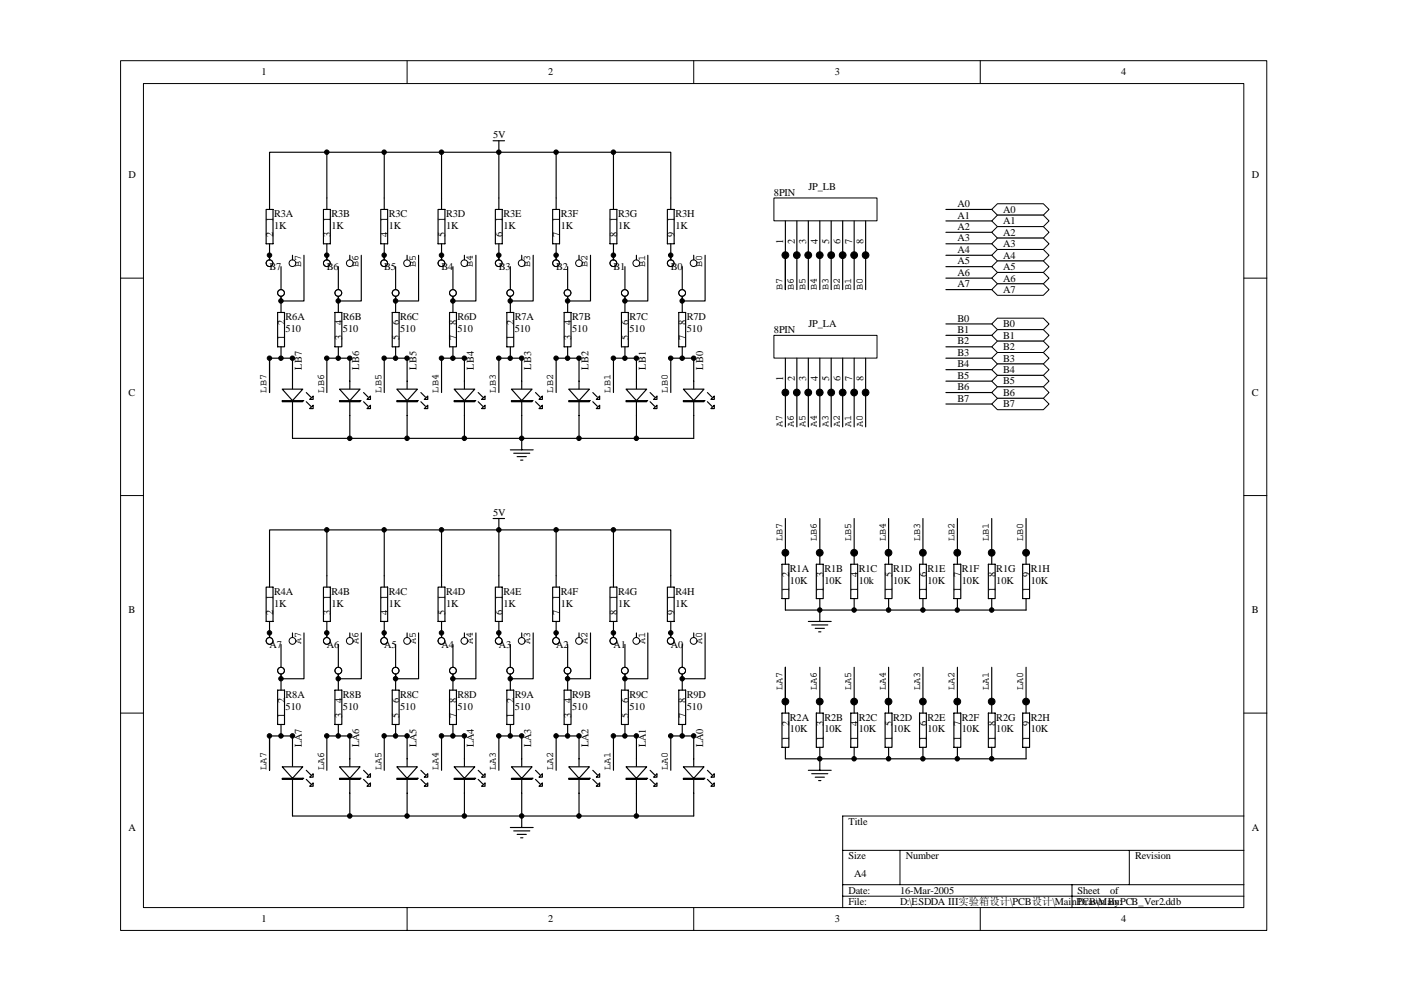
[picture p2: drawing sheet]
<svg xmlns="http://www.w3.org/2000/svg" width="297mm" height="210mm" viewBox="0 0 297 210" stroke-linecap="round" stroke-linejoin="round" font-family="sans-serif">
<g fill="none" stroke="#000" stroke-width=".21">
<path d="M25.6 12.9h243v184.4h-243zM30.4 17.7h233.3v174.7h-233.3zM86.3 12.9v4.8M147.1 12.9v4.8M207.8 12.9v4.8M25.6 59h4.8M263.7 59h4.9M25.6 105.1h4.8M263.7 105.1h4.9M25.6 151.2h4.8M263.7 151.2h4.9M263.7 173h-85v19.4"/>
<path d="M86.3 192.4v4.9M147.1 192.4v4.9M178.7 180.3h85M178.7 187.6h85M178.7 190h85M190.8 180.3v7.3M207.8 192.4v4.9M227.3 187.6v4.8M239.4 180.3v7.3"/>
</g>
<path d="M164.1 71.1h21.8v4.8h-21.8z" fill="#fff"/>
<path d="M164.1 71.1h21.8v4.8h-21.8z" fill="none" stroke="#000" stroke-width=".21"/>
<path d="M166.5 75.9v7.3M168.9 75.9v7.3M171.4 75.9v7.3M173.8 75.9v7.3M176.2 75.9v7.3M178.7 75.9v7.3M181.1 75.9v7.3M183.5 75.9v7.3" fill="none" stroke="#000" stroke-width=".24"/>
<path d="M164.1 42h21.8v4.8h-21.8z" fill="#fff"/>
<path d="M164.1 42h21.8v4.8h-21.8z" fill="none" stroke="#000" stroke-width=".21"/>
<g fill="none" stroke="#000" stroke-width=".24">
<path d="M166.5 46.8v7.3M168.9 46.8v14.6M171.4 46.8v14.6M173.8 46.8v14.6M176.2 46.8v14.6M178.7 46.8v14.6M181.1 46.8v14.6M183.5 46.8v14.6M147.1 75.9v17M166.5 61.4v-7.3v7.3M150 85.2l1 .9M150 83.2l1 1"/>
<path d="M166.5 83.2v7.3M168.9 83.2v7.3M171.4 83.2v7.3M173.8 83.2v7.3M176.2 83.2v7.3M178.7 83.2v7.3M181.1 83.2v7.3M183.5 83.2v7.3"/>
</g>
<g fill="#000" stroke="#000" stroke-width=".21">
<circle cx="166.5" cy="54.1" r=".72"/>
<circle cx="168.9" cy="54.1" r=".72"/>
<circle cx="171.4" cy="54.1" r=".72"/>
<circle cx="173.8" cy="54.1" r=".72"/>
<circle cx="176.2" cy="54.1" r=".72"/>
<circle cx="178.7" cy="54.1" r=".72"/>
<circle cx="181.1" cy="54.1" r=".72"/>
<circle cx="183.5" cy="54.1" r=".72"/>
<circle cx="166.5" cy="83.2" r=".72"/>
<circle cx="168.9" cy="83.2" r=".72"/>
<circle cx="171.4" cy="83.2" r=".72"/>
<circle cx="173.8" cy="83.2" r=".72"/>
<circle cx="176.2" cy="83.2" r=".72"/>
<circle cx="178.7" cy="83.2" r=".72"/>
<circle cx="181.1" cy="83.2" r=".72"/>
<circle cx="183.5" cy="83.2" r=".72"/>
</g>
<g fill="#fff" stroke="#000" stroke-width=".24">
<path d="M144.9 82.5h4.4l-2.2 2.4z"/>
<path d="M150.7 86.6l.7-.7v.7z"/>
<path d="M151.4 84v.7h-.7z"/>
<path d="M144.9 84.9h4.4v.3h-4.4z" fill-rule="evenodd"/>
</g>
<g fill="none" stroke="#000" stroke-width=".21">
<circle cx="130" cy="55.8" r=".72"/>
<circle cx="134.9" cy="55.8" r=".72"/>
<circle cx="142.2" cy="55.8" r=".71"/>
<circle cx="147.1" cy="55.8" r=".72"/>
<circle cx="132.5" cy="62.1" r=".72"/>
<circle cx="144.6" cy="62.1" r=".72"/>
</g>
<path d="M130.1 54.1v1M132.5 56.5v4.9M134.9 54.1v1M142.2 54.1v1M144.6 56.5v4.9M147.1 54.1v1M132.5 62.8v1M134.9 75.9v17M144.6 62.8v1M137.8 85.2l1 .9M137.8 83.2l1 1" fill="none" stroke="#000" stroke-width=".24"/>
<g fill="#fff" stroke="#000" stroke-width=".24">
<path d="M132.7 82.5h4.4l-2.2 2.4z"/>
<path d="M138.6 86.6l.7-.7v.7z"/>
<path d="M138.6 84.7l.7-.7v.7z"/>
<path d="M132.7 84.9h4.4v.3h-4.4z" fill-rule="evenodd"/>
</g>
<g fill="none" stroke="#000" stroke-width=".21">
<circle cx="117.9" cy="55.8" r=".72"/>
<circle cx="122.8" cy="55.8" r=".72"/>
<circle cx="120.3" cy="62.1" r=".72"/>
</g>
<path d="M117.9 54.1v1M120.4 56.5v4.9M122.8 54.1v1M120.4 62.8v1M122.8 75.9v17M125.7 85.2l1 .9M125.7 83.2l1 1" fill="none" stroke="#000" stroke-width=".24"/>
<g fill="#fff" stroke="#000" stroke-width=".24">
<path d="M120.6 82.5h4.4l-2.2 2.4z"/>
<path d="M126.4 86.6l.7-.7v.7z"/>
<path d="M127.1 84v.7h-.7z"/>
<path d="M120.6 84.9h4.4v.3h-4.4z" fill-rule="evenodd"/>
</g>
<g fill="none" stroke="#000" stroke-width=".21">
<circle cx="105.7" cy="55.8" r=".72"/>
<circle cx="110.6" cy="55.8" r=".72"/>
<circle cx="108.2" cy="62.1" r=".72"/>
</g>
<path d="M105.8 54.1v1M108.2 56.5v4.9M110.6 54.1v1M108.2 62.8v1M110.6 75.9v17M113.5 85.2l1 .9M113.5 83.2l1 1" fill="none" stroke="#000" stroke-width=".24"/>
<g fill="#fff" stroke="#000" stroke-width=".24">
<path d="M108.4 82.5h4.4l-2.2 2.4z"/>
<path d="M114.3 86.6l.7-.7v.7z"/>
<path d="M114.3 84.7l.7-.7v.7z"/>
<path d="M108.4 84.9h4.4v.3h-4.4z" fill-rule="evenodd"/>
</g>
<path d="M86.3 75.9v17M89.2 85.2l1 .9M89.2 83.2l1 1" fill="none" stroke="#000" stroke-width=".24"/>
<g fill="#fff" stroke="#000" stroke-width=".24">
<path d="M84.1 82.5h4.4l-2.2 2.4z"/>
<path d="M90 86.6l.7-.7v.7z"/>
<path d="M90 84.7l.7-.7v.7z"/>
<path d="M84.1 84.9h4.4v.3h-4.4z" fill-rule="evenodd"/>
</g>
<g fill="none" stroke="#000" stroke-width=".21">
<circle cx="81.5" cy="55.8" r=".72"/>
<circle cx="86.3" cy="55.8" r=".72"/>
<circle cx="83.9" cy="62.1" r=".72"/>
</g>
<path d="M81.5 54.1v1M83.9 56.5v4.9M86.3 54.1v1M74.2 75.9v17M83.9 62.8v1M77.1 85.2l1 .9M77.1 83.2l1 1" fill="none" stroke="#000" stroke-width=".24"/>
<g fill="#fff" stroke="#000" stroke-width=".24">
<path d="M72 82.5h4.3l-2.1 2.4z"/>
<path d="M77.8 86.6l.7-.7v.7z"/>
<path d="M77.8 84.7l.7-.7v.7z"/>
<path d="M72 84.9h4.3v.3h-4.3z" fill-rule="evenodd"/>
</g>
<g fill="none" stroke="#000" stroke-width=".21">
<circle cx="57.2" cy="55.8" r=".72"/>
<circle cx="62" cy="55.8" r=".71"/>
<circle cx="69.3" cy="55.8" r=".72"/>
<circle cx="74.2" cy="55.8" r=".72"/>
<circle cx="59.6" cy="62.1" r=".72"/>
<circle cx="71.7" cy="62.1" r=".72"/>
</g>
<path d="M57.1 54.1v1M59.6 56.5v4.9M62 54.1v1M69.3 54.1v1M71.7 56.5v4.9M74.2 54.1v1M59.6 62.8v1M62 75.9v17M71.7 62.8v1M64.9 85.2l1 .9M64.9 83.2l1 1" fill="none" stroke="#000" stroke-width=".24"/>
<g fill="#fff" stroke="#000" stroke-width=".24">
<path d="M59.8 82.5h4.4l-2.2 2.4z"/>
<path d="M65.7 86.6l.7-.7v.7z"/>
<path d="M65.7 84.7l.7-.7v.7z"/>
<path d="M59.8 84.9h4.4v.3h-4.4z" fill-rule="evenodd"/>
</g>
<g fill="none" stroke="#000" stroke-width=".21">
<circle cx="93.6" cy="55.8" r=".72"/>
<circle cx="98.5" cy="55.8" r=".72"/>
<circle cx="96" cy="62.1" r=".72"/>
</g>
<path d="M93.6 54.1v1M96 56.5v4.9M98.5 54.1v1M96 62.8v1M98.5 75.9v17M101.4 85.2l1 .9M101.4 83.2l1 1" fill="none" stroke="#000" stroke-width=".24"/>
<g fill="#fff" stroke="#000" stroke-width=".24">
<path d="M96.3 82.5h4.4l-2.2 2.4z"/>
<path d="M102.1 86.6l.7-.7v.7z"/>
<path d="M102.1 84.7l.7-.7v.7z"/>
<path d="M96.3 84.9h4.4v.3h-4.4z" fill-rule="evenodd"/>
</g>
<g fill="none" stroke="#000" stroke-width=".24">
<path d="M69.3 32.3v12.1M81.5 32.3v12.1M93.6 32.3v12.1M104.5 29.8h2.5M105.8 29.8v14.6M117.9 32.3v12.1M130.1 32.3v12.1M56.4 44.4h1.5v7.3h-1.5zM57.1 44.4v-12.1h85.1v12.1M57.1 51.7v2.4M64.4 54.1v9.7h-4.8v2.5M68.6 44.4h1.4v7.3h-1.4z"/>
<path d="M69.3 51.7v2.4M76.6 54.1v9.7h-4.9v2.5M80.7 44.4h1.5v7.3h-1.5zM81.5 51.7v2.4M88.7 54.1v9.7h-4.8v2.5M92.9 44.4h1.4v7.3h-1.4zM93.6 51.7v2.4M100.9 54.1v9.7h-4.9v2.5M105 44.4h1.5v7.3h-1.5zM105.8 51.7v2.4M113 54.1v9.7h-4.8v2.5M117.2 44.4h1.4v7.3h-1.4z"/>
<path d="M117.9 51.7v2.4M125.2 54.1v9.7h-4.8v2.5M129.3 44.4h1.5v7.3h-1.5zM130.1 51.7v2.4M137.3 54.1v9.7h-4.8v2.5M141.5 44.4h1.4v7.3h-1.4zM142.2 51.7v2.4M149.5 54.1v9.7h-4.9v2.5M57.1 75.9v7.3v-7.3h4.9M58.9 66.3h1.4v7.2h-1.4zM59.6 73.5v2.4M71 66.3h1.5v7.2h-1.5z"/>
<path d="M71.7 73.5v2.4M74.2 75.9h-4.9v7.3M83.2 66.3h1.4v7.2h-1.4zM83.9 73.5v2.4M86.3 75.9h-4.8v7.3M95.3 66.3h1.5v7.2h-1.5zM96 73.5v2.4M98.5 75.9h-4.9v7.3M107.5 66.3h1.4v7.2h-1.4zM108.2 73.5v2.4M110.6 75.9h-4.8v7.3M119.6 66.3h1.5v7.2h-1.5z"/>
<path d="M120.4 73.5v2.4M122.8 75.9h-4.9v7.3M131.8 66.3h1.4v7.2h-1.4zM132.5 73.5v2.4M134.9 75.9h-4.8v7.3M143.9 66.3h1.5v7.2h-1.5zM144.6 73.5v2.4M147.1 75.9h-4.9v7.3M62 92.9h85.1M108.2 95.4h4.8M108.9 96.1h3.4M109.6 96.8h2"/>
<path d="M110.4 97.6h.5M110.6 92.9v2.5M165.8 119.6h1.5v7.3h-1.5zM166.5 109.9v9.7M173.1 119.6h1.4v7.3h-1.4zM173.8 109.9v9.7M180.4 119.6h1.4v7.3h-1.4zM181.1 109.9v9.7M187.7 119.6h1.4v7.3h-1.4zM188.4 109.9v9.7M195 119.6h1.4v7.3h-1.4zM195.7 109.9v9.7"/>
<path d="M202.2 119.6h1.5v7.3h-1.5zM203 109.9v9.7M209.5 119.6h1.5v7.3h-1.5zM210.3 109.9v9.7M216.8 119.6h1.5v7.3h-1.5zM217.5 109.9v9.7M166.5 126.9v2.4h51v-2.4M171.4 131.8h4.8M172.1 132.5h3.4M172.8 133.2h2M173.6 134h.5M173.8 126.9v4.9"/>
<path d="M181.1 126.9v2.4M188.4 126.9v2.4M195.7 126.9v2.4M203 126.9v2.4M210.3 126.9v2.4M147.1 156v17M165.8 151.2h1.5v7.3h-1.5zM166.5 141.5v7.3v-7.3M166.5 158.5v2.4h51v-2.4M166.5 148.8v2.4M173.1 151.2h1.4v7.3h-1.4zM173.8 141.5v9.7"/>
<path d="M173.8 158.5v4.8M180.4 151.2h1.4v7.3h-1.4zM181.1 141.5v9.7M181.1 158.5v2.4M187.7 151.2h1.4v7.3h-1.4zM188.4 141.5v9.7M188.4 158.5v2.4M195 151.2h1.4v7.3h-1.4zM195.7 141.5v9.7M195.7 158.5v2.4M202.2 151.2h1.5v7.3h-1.5zM203 141.5v9.7"/>
<path d="M203 158.5v2.4M209.5 151.2h1.5v7.3h-1.5zM210.3 141.5v9.7M210.3 158.5v2.4M216.8 151.2h1.5v7.3h-1.5zM217.5 141.5v9.7M150 165.2l1 1M150 163.3l1 1M171.4 163.3h4.8M172.1 164h3.4M172.8 164.8h2M173.6 165.5h.5"/>
</g>
<g fill="#000" stroke="#000" stroke-width=".21">
<circle cx="57.1" cy="75.9" r=".47"/>
<circle cx="59.6" cy="63.8" r=".48"/>
<circle cx="59.6" cy="75.9" r=".47"/>
<circle cx="62" cy="75.9" r=".47"/>
<circle cx="69.3" cy="75.9" r=".47"/>
<circle cx="71.7" cy="63.8" r=".48"/>
<circle cx="71.7" cy="75.9" r=".47"/>
<circle cx="74.2" cy="75.9" r=".47"/>
<circle cx="81.4" cy="75.9" r=".47"/>
<circle cx="83.9" cy="63.8" r=".48"/>
<circle cx="83.9" cy="75.9" r=".47"/>
<circle cx="86.3" cy="75.9" r=".47"/>
<circle cx="93.6" cy="75.9" r=".47"/>
<circle cx="96" cy="63.8" r=".48"/>
<circle cx="96" cy="75.9" r=".47"/>
<circle cx="98.5" cy="75.9" r=".47"/>
<circle cx="105.8" cy="75.9" r=".47"/>
<circle cx="108.2" cy="63.8" r=".47"/>
<circle cx="108.2" cy="75.9" r=".47"/>
<circle cx="110.6" cy="75.9" r=".47"/>
<circle cx="117.9" cy="75.9" r=".47"/>
<circle cx="120.3" cy="63.8" r=".48"/>
<circle cx="120.3" cy="75.9" r=".47"/>
<circle cx="122.8" cy="75.9" r=".47"/>
<circle cx="130.1" cy="75.9" r=".47"/>
<circle cx="132.5" cy="63.8" r=".48"/>
<circle cx="132.5" cy="75.9" r=".47"/>
<circle cx="134.9" cy="75.9" r=".47"/>
<circle cx="142.2" cy="75.9" r=".47"/>
<circle cx="144.6" cy="63.8" r=".48"/>
<circle cx="144.6" cy="75.9" r=".47"/>
<circle cx="147.1" cy="75.9" r=".47"/>
<circle cx="166.5" cy="117.2" r=".72"/>
<circle cx="173.8" cy="117.2" r=".72"/>
<circle cx="181.1" cy="117.2" r=".72"/>
<circle cx="188.4" cy="117.2" r=".72"/>
<circle cx="195.7" cy="117.2" r=".72"/>
<circle cx="203" cy="117.2" r=".72"/>
<circle cx="210.2" cy="117.2" r=".72"/>
<circle cx="217.5" cy="117.2" r=".72"/>
<circle cx="166.5" cy="148.8" r=".72"/>
<circle cx="173.8" cy="148.8" r=".72"/>
<circle cx="181.1" cy="148.8" r=".72"/>
<circle cx="188.4" cy="148.8" r=".72"/>
<circle cx="195.7" cy="148.7" r=".71"/>
<circle cx="203" cy="148.8" r=".72"/>
<circle cx="210.3" cy="148.7" r=".71"/>
<circle cx="217.6" cy="148.8" r=".72"/>
</g>
<g fill="#fff" stroke="#000" stroke-width=".24">
<path d="M144.9 162.6h4.4l-2.2 2.4z"/>
<path d="M151.4 166v.7h-.7z"/>
<path d="M151.4 164v.8h-.7z"/>
<path d="M144.9 165h4.4v.2h-4.4z" fill-rule="evenodd"/>
</g>
<g fill="none" stroke="#000" stroke-width=".21">
<circle cx="130" cy="135.9" r=".72"/>
<circle cx="134.9" cy="135.9" r=".72"/>
<circle cx="142.2" cy="135.9" r=".72"/>
<circle cx="147.1" cy="135.9" r=".72"/>
<circle cx="132.5" cy="142.2" r=".72"/>
<circle cx="144.6" cy="142.2" r=".72"/>
</g>
<path d="M130.1 134.2v1M132.5 136.6v4.9M134.9 134.2v1M142.2 134.2v1M144.6 136.6v4.9M147.1 134.2v1M132.5 142.9v1M134.9 156v17M144.6 142.9v1M137.8 165.2l1 1M137.8 163.3l1 1" fill="none" stroke="#000" stroke-width=".24"/>
<g fill="#fff" stroke="#000" stroke-width=".24">
<path d="M132.7 162.6h4.4l-2.2 2.4z"/>
<path d="M138.6 166.7l.7-.7v.7z"/>
<path d="M139.3 164v.8h-.7z"/>
<path d="M132.7 165h4.4v.2h-4.4z" fill-rule="evenodd"/>
</g>
<g fill="none" stroke="#000" stroke-width=".21">
<circle cx="117.9" cy="135.9" r=".72"/>
<circle cx="122.8" cy="135.9" r=".72"/>
<circle cx="120.3" cy="142.2" r=".72"/>
</g>
<path d="M117.9 134.2v1M120.4 136.6v4.9M122.8 134.2v1M120.4 142.9v1M122.8 156v17M125.7 165.2l1 1M125.7 163.3l1 1" fill="none" stroke="#000" stroke-width=".24"/>
<g fill="#fff" stroke="#000" stroke-width=".24">
<path d="M120.6 162.6h4.4l-2.2 2.4z"/>
<path d="M127.1 166v.7h-.7z"/>
<path d="M127.1 164v.8h-.7z"/>
<path d="M120.6 165h4.4v.2h-4.4z" fill-rule="evenodd"/>
</g>
<g fill="none" stroke="#000" stroke-width=".21">
<circle cx="105.7" cy="135.9" r=".72"/>
<circle cx="110.6" cy="135.9" r=".72"/>
<circle cx="108.2" cy="142.2" r=".72"/>
</g>
<path d="M105.8 134.2v1M108.2 136.6v4.9M110.6 134.2v1M108.2 142.9v1M110.6 156v17M113.5 165.2l1 1M113.5 163.3l1 1" fill="none" stroke="#000" stroke-width=".24"/>
<g fill="#fff" stroke="#000" stroke-width=".24">
<path d="M108.4 162.6h4.4l-2.2 2.4z"/>
<path d="M114.3 166.7l.7-.7v.7z"/>
<path d="M115 164v.8h-.7z"/>
<path d="M108.4 165h4.4v.2h-4.4z" fill-rule="evenodd"/>
</g>
<path d="M86.3 156v17M89.2 165.2l1 1M89.2 163.3l1 1" fill="none" stroke="#000" stroke-width=".24"/>
<g fill="#fff" stroke="#000" stroke-width=".24">
<path d="M84.1 162.6h4.4l-2.2 2.4z"/>
<path d="M90 166.7l.7-.7v.7z"/>
<path d="M90 164.8l.7-.8v.8z"/>
<path d="M84.1 165h4.4v.2h-4.4z" fill-rule="evenodd"/>
</g>
<g fill="none" stroke="#000" stroke-width=".21">
<circle cx="81.4" cy="135.9" r=".72"/>
<circle cx="86.3" cy="135.9" r=".72"/>
<circle cx="83.9" cy="142.2" r=".72"/>
</g>
<path d="M81.5 134.2v1M83.9 136.6v4.9M86.3 134.2v1M74.2 156v17M83.9 142.9v1M77.1 165.2l1 1M77.1 163.3l1 1" fill="none" stroke="#000" stroke-width=".24"/>
<g fill="#fff" stroke="#000" stroke-width=".24">
<path d="M72 162.6h4.3l-2.1 2.4z"/>
<path d="M77.8 166.7l.7-.7v.7z"/>
<path d="M78.5 164v.8h-.7z"/>
<path d="M72 165h4.3v.2h-4.3z" fill-rule="evenodd"/>
</g>
<g fill="none" stroke="#000" stroke-width=".21">
<circle cx="57.1" cy="135.9" r=".72"/>
<circle cx="62" cy="135.9" r=".72"/>
<circle cx="69.3" cy="135.9" r=".72"/>
<circle cx="74.2" cy="135.9" r=".72"/>
<circle cx="59.6" cy="142.2" r=".72"/>
<circle cx="71.7" cy="142.2" r=".72"/>
</g>
<path d="M57.1 134.2v1M59.6 136.6v4.9M62 134.2v1M69.3 134.2v1M71.7 136.6v4.9M74.2 134.2v1M59.6 142.9v1M62 156v17M71.7 142.9v1M64.9 165.2l1 1M64.9 163.3l1 1" fill="none" stroke="#000" stroke-width=".24"/>
<g fill="#fff" stroke="#000" stroke-width=".24">
<path d="M59.8 162.6h4.4l-2.2 2.4z"/>
<path d="M65.7 166.7l.7-.7v.7z"/>
<path d="M65.7 164.8l.7-.8v.8z"/>
<path d="M59.8 165h4.4v.2h-4.4z" fill-rule="evenodd"/>
</g>
<g fill="none" stroke="#000" stroke-width=".21">
<circle cx="93.6" cy="135.9" r=".72"/>
<circle cx="98.5" cy="135.9" r=".72"/>
<circle cx="96" cy="142.2" r=".72"/>
</g>
<path d="M93.6 134.2v1M96 136.6v4.9M98.5 134.2v1M96 142.9v1M98.5 156v17M101.4 165.2l1 1M101.4 163.3l1 1" fill="none" stroke="#000" stroke-width=".24"/>
<g fill="#fff" stroke="#000" stroke-width=".24">
<path d="M96.3 162.6h4.4l-2.2 2.4z"/>
<path d="M102.1 166.7l.7-.7v.7z"/>
<path d="M102.8 164v.8h-.7z"/>
<path d="M96.3 165h4.4v.2h-4.4z" fill-rule="evenodd"/>
</g>
<g fill="none" stroke="#000" stroke-width=".24">
<path d="M69.3 112.4v12.1M81.5 112.4v12.1M93.6 112.4v12.1M104.5 109.9h2.5M105.8 109.9v14.6M117.9 112.4v12.1M130.1 112.4v12.1M56.4 124.5h1.5v7.3h-1.5zM57.1 124.5v-12.1h85.1v12.1M57.1 131.8v2.4M64.4 134.2v9.7h-4.8v2.4M68.6 124.5h1.4v7.3h-1.4z"/>
<path d="M69.3 131.8v2.4M76.6 134.2v9.7h-4.9v2.4M80.7 124.5h1.5v7.3h-1.5zM81.5 131.8v2.4M88.7 134.2v9.7h-4.8v2.4M92.9 124.5h1.4v7.3h-1.4zM93.6 131.8v2.4M100.9 134.2v9.7h-4.9v2.4M105 124.5h1.5v7.3h-1.5zM105.8 131.8v2.4M113 134.2v9.7h-4.8v2.4M117.2 124.5h1.4v7.3h-1.4z"/>
<path d="M117.9 131.8v2.4M125.2 134.2v9.7h-4.8v2.4M129.3 124.5h1.5v7.3h-1.5zM130.1 131.8v2.4M137.3 134.2v9.7h-4.8v2.4M141.5 124.5h1.4v7.3h-1.4zM142.2 131.8v2.4M149.5 134.2v9.7h-4.9v2.4M57.1 156v7.3v-7.3h4.9M58.9 146.3h1.4v7.3h-1.4zM59.6 153.6v2.4M71 146.3h1.5v7.3h-1.5z"/>
<path d="M71.7 153.6v2.4M74.2 156h-4.9v7.3M83.2 146.3h1.4v7.3h-1.4zM83.9 153.6v2.4M86.3 156h-4.8v7.3M95.3 146.3h1.5v7.3h-1.5zM96 153.6v2.4M98.5 156h-4.9v7.3M107.5 146.3h1.4v7.3h-1.4zM108.2 153.6v2.4M110.6 156h-4.8v7.3M119.6 146.3h1.5v7.3h-1.5z"/>
<path d="M120.4 153.6v2.4M122.8 156h-4.9v7.3M131.8 146.3h1.4v7.3h-1.4zM132.5 153.6v2.4M134.9 156h-4.8v7.3M143.9 146.3h1.5v7.3h-1.5zM144.6 153.6v2.4M147.1 156h-4.9v7.3M62 173h85.1M108.2 175.5h4.8M108.9 176.2h3.4M109.6 176.9h2"/>
<path d="M110.4 177.6h.5M110.6 173v2.5"/>
</g>
<g fill="#000" stroke="#000" stroke-width=".21">
<circle cx="57.1" cy="156" r=".48"/>
<circle cx="59.6" cy="156" r=".48"/>
<circle cx="59.6" cy="143.9" r=".48"/>
<circle cx="62" cy="156" r=".48"/>
<circle cx="69.3" cy="156" r=".48"/>
<circle cx="71.7" cy="156" r=".48"/>
<circle cx="71.7" cy="143.9" r=".48"/>
<circle cx="74.2" cy="156" r=".48"/>
<circle cx="81.4" cy="156" r=".47"/>
<circle cx="83.9" cy="143.9" r=".48"/>
<circle cx="83.9" cy="156" r=".48"/>
<circle cx="86.3" cy="156" r=".48"/>
<circle cx="93.6" cy="156" r=".48"/>
<circle cx="96" cy="156" r=".48"/>
<circle cx="96" cy="143.9" r=".48"/>
<circle cx="98.5" cy="156" r=".48"/>
<circle cx="105.8" cy="156" r=".48"/>
<circle cx="108.2" cy="156" r=".47"/>
<circle cx="108.2" cy="143.9" r=".47"/>
<circle cx="110.6" cy="156" r=".48"/>
<circle cx="117.9" cy="156" r=".48"/>
<circle cx="120.3" cy="143.9" r=".48"/>
<circle cx="120.3" cy="156" r=".48"/>
<circle cx="122.8" cy="156" r=".48"/>
<circle cx="130.1" cy="156" r=".48"/>
<circle cx="132.5" cy="156" r=".48"/>
<circle cx="132.5" cy="143.9" r=".48"/>
<circle cx="134.9" cy="156" r=".48"/>
<circle cx="142.2" cy="156" r=".48"/>
<circle cx="144.6" cy="143.9" r=".48"/>
<circle cx="144.6" cy="156" r=".48"/>
<circle cx="147.1" cy="156" r=".48"/>
</g>
<g fill="#fff" stroke="#000" stroke-width=".21">
<path d="M211.5 43.2h9.7l1.2 1.2-1.2 1.2h-9.7l-1.2-1.2z" fill-rule="evenodd"/>
<path d="M211.5 45.6h9.7l1.2 1.2-1.2 1.2h-9.7l-1.2-1.2z" fill-rule="evenodd"/>
<path d="M211.5 48h9.7l1.2 1.3-1.2 1.2h-9.7l-1.2-1.2z" fill-rule="evenodd"/>
<path d="M211.5 50.5h9.7l1.2 1.2-1.2 1.2h-9.7l-1.2-1.2z" fill-rule="evenodd"/>
<path d="M211.5 52.9h9.7l1.2 1.2-1.2 1.2h-9.7l-1.2-1.2z" fill-rule="evenodd"/>
<path d="M211.5 55.3h9.7l1.2 1.2-1.2 1.3h-9.7l-1.2-1.3z" fill-rule="evenodd"/>
<path d="M211.5 57.8h9.7l1.2 1.2-1.2 1.2h-9.7l-1.2-1.2z" fill-rule="evenodd"/>
<path d="M211.5 60.2h9.7l1.2 1.2-1.2 1.2h-9.7l-1.2-1.2z" fill-rule="evenodd"/>
</g>
<path d="M200.6 44.4h9.7M200.6 46.8h9.7M200.6 49.3h9.7M200.6 51.7h9.7M200.6 54.1h9.7M200.6 56.5h9.7M200.6 59h9.7M200.6 61.4h9.7" fill="none" stroke="#000" stroke-width=".24"/>
<g fill="#fff" stroke="#000" stroke-width=".21">
<path d="M211.5 67.5h9.7l1.2 1.2-1.2 1.2h-9.7l-1.2-1.2z" fill-rule="evenodd"/>
<path d="M211.5 69.9h9.7l1.2 1.2-1.2 1.2h-9.7l-1.2-1.2z" fill-rule="evenodd"/>
<path d="M211.5 72.3h9.7l1.2 1.2-1.2 1.2h-9.7l-1.2-1.2z" fill-rule="evenodd"/>
<path d="M211.5 74.7h9.7l1.2 1.2-1.2 1.3h-9.7l-1.2-1.3z" fill-rule="evenodd"/>
<path d="M211.5 77.2h9.7l1.2 1.2-1.2 1.2h-9.7l-1.2-1.2z" fill-rule="evenodd"/>
<path d="M211.5 79.6h9.7l1.2 1.2-1.2 1.2h-9.7l-1.2-1.2z" fill-rule="evenodd"/>
<path d="M211.5 82h9.7l1.2 1.2-1.2 1.3h-9.7l-1.2-1.3z" fill-rule="evenodd"/>
<path d="M211.5 84.5h9.7l1.2 1.2-1.2 1.2h-9.7l-1.2-1.2z" fill-rule="evenodd"/>
</g>
<path d="M200.6 68.7h9.7M200.6 71.1h9.7M200.6 73.5h9.7M200.6 75.9h9.7M200.6 78.4h9.7M200.6 80.8h9.7M200.6 83.2h9.7M200.6 85.7h9.7" fill="none" stroke="#000" stroke-width=".24"/>
<g fill="#000" stroke="#000" stroke-width=".21">
<circle cx="69.3" cy="32.3" r=".48"/>
<circle cx="81.4" cy="32.3" r=".47"/>
<circle cx="93.6" cy="32.3" r=".48"/>
<circle cx="105.8" cy="32.3" r=".48"/>
<circle cx="117.9" cy="32.3" r=".48"/>
<circle cx="130.1" cy="32.3" r=".48"/>
<circle cx="57.1" cy="54.1" r=".48"/>
<circle cx="69.3" cy="54.1" r=".48"/>
<circle cx="81.4" cy="54.1" r=".47"/>
<circle cx="93.6" cy="54.1" r=".48"/>
<circle cx="105.8" cy="54.1" r=".48"/>
<circle cx="117.9" cy="54.1" r=".48"/>
<circle cx="130.1" cy="54.1" r=".48"/>
<circle cx="142.2" cy="54.1" r=".48"/>
<circle cx="74.2" cy="92.9" r=".48"/>
<circle cx="86.3" cy="92.9" r=".48"/>
<circle cx="98.5" cy="92.9" r=".48"/>
<circle cx="110.6" cy="92.9" r=".48"/>
<circle cx="122.8" cy="92.9" r=".48"/>
<circle cx="134.9" cy="92.9" r=".48"/>
<circle cx="69.3" cy="112.3" r=".48"/>
<circle cx="81.4" cy="112.3" r=".47"/>
<circle cx="93.6" cy="112.3" r=".48"/>
<circle cx="105.8" cy="112.3" r=".48"/>
<circle cx="117.9" cy="112.3" r=".48"/>
<circle cx="130.1" cy="112.3" r=".48"/>
<circle cx="57.1" cy="134.2" r=".48"/>
<circle cx="69.3" cy="134.2" r=".48"/>
<circle cx="81.4" cy="134.2" r=".47"/>
<circle cx="93.6" cy="134.2" r=".48"/>
<circle cx="105.8" cy="134.2" r=".48"/>
<circle cx="117.9" cy="134.2" r=".48"/>
<circle cx="130.1" cy="134.2" r=".48"/>
<circle cx="142.2" cy="134.2" r=".48"/>
<circle cx="173.8" cy="129.3" r=".48"/>
<circle cx="181.1" cy="129.3" r=".48"/>
<circle cx="188.4" cy="129.3" r=".48"/>
<circle cx="195.7" cy="129.3" r=".48"/>
<circle cx="203" cy="129.3" r=".47"/>
<circle cx="210.3" cy="129.3" r=".48"/>
<circle cx="74.2" cy="173" r=".48"/>
<circle cx="86.3" cy="173" r=".48"/>
<circle cx="98.5" cy="173" r=".48"/>
<circle cx="110.6" cy="173" r=".48"/>
<circle cx="122.8" cy="173" r=".48"/>
<circle cx="134.9" cy="173" r=".48"/>
<circle cx="173.8" cy="160.9" r=".48"/>
<circle cx="181.1" cy="160.9" r=".48"/>
<circle cx="188.4" cy="160.9" r=".48"/>
<circle cx="195.7" cy="160.9" r=".48"/>
<circle cx="203" cy="160.9" r=".47"/>
<circle cx="210.3" cy="160.9" r=".48"/>
</g>
<g font-size="2.2">
<text x="55.5" y="16">1</text>
<text x="116.2" y="16">2</text>
<text x="177" y="16">3</text>
<text x="237.7" y="16">4</text>
<text x="104.5" y="29.4">5V</text>
<text x="27.3" y="37.8">D</text>
<text x="164.1" y="41.5">8PIN</text>
<text x="171.4" y="40.3">JP_LB</text>
<text x="265.4" y="37.8">D</text>
<text x="57.9" y="47.1" transform="rotate(-90 57.9 47.1)">1</text>
<text x="58.1" y="46.1">R3A</text>
<text x="70.1" y="47.1" transform="rotate(-90 70.1 47.1)">1</text>
<text x="70.3" y="46.1">R3B</text>
<text x="82.2" y="47.1" transform="rotate(-90 82.2 47.1)">1</text>
<text x="82.4" y="46.1">R3C</text>
<text x="94.4" y="47.1" transform="rotate(-90 94.4 47.1)">1</text>
<text x="94.6" y="46.1">R3D</text>
<text x="106.5" y="47.1" transform="rotate(-90 106.5 47.1)">1</text>
<text x="106.7" y="46.1">R3E</text>
<text x="118.7" y="47.1" transform="rotate(-90 118.7 47.1)">1</text>
<text x="118.9" y="46.1">R3F</text>
<text x="130.8" y="47.1" transform="rotate(-90 130.8 47.1)">1</text>
<text x="131" y="46.1">R3G</text>
<text x="143" y="47.1" transform="rotate(-90 143 47.1)">1</text>
<text x="143.2" y="46.1">R3H</text>
<text x="203" y="43.9">A0</text>
<text x="203" y="46.3">A1</text>
<text x="212.7" y="45.1">A0</text>
<text x="212.7" y="47.5">A1</text>
<text x="57.9" y="50.2" transform="rotate(-90 57.9 50.2)">2</text>
<text x="58.1" y="48.5">1K</text>
<text x="70.1" y="50.2" transform="rotate(-90 70.1 50.2)">3</text>
<text x="70.3" y="48.5">1K</text>
<text x="82.2" y="50.2" transform="rotate(-90 82.2 50.2)">4</text>
<text x="82.4" y="48.5">1K</text>
<text x="94.4" y="50.2" transform="rotate(-90 94.4 50.2)">5</text>
<text x="94.6" y="48.5">1K</text>
<text x="106.5" y="50.2" transform="rotate(-90 106.5 50.2)">6</text>
<text x="106.7" y="48.5">1K</text>
<text x="118.7" y="50.2" transform="rotate(-90 118.7 50.2)">7</text>
<text x="118.9" y="48.5">1K</text>
<text x="130.8" y="50.2" transform="rotate(-90 130.8 50.2)">8</text>
<text x="131" y="48.5">1K</text>
<text x="143" y="50.2" transform="rotate(-90 143 50.2)">9</text>
<text x="143.2" y="48.5">1K</text>
<text x="166.1" y="51.7" transform="rotate(-90 166.1 51.7)">1</text>
<text x="168.5" y="51.7" transform="rotate(-90 168.5 51.7)">2</text>
<text x="170.9" y="51.7" transform="rotate(-90 170.9 51.7)">3</text>
<text x="173.4" y="51.7" transform="rotate(-90 173.4 51.7)">4</text>
<text x="175.8" y="51.7" transform="rotate(-90 175.8 51.7)">5</text>
<text x="178.2" y="51.7" transform="rotate(-90 178.2 51.7)">6</text>
<text x="180.7" y="51.7" transform="rotate(-90 180.7 51.7)">7</text>
<text x="183.1" y="51.7" transform="rotate(-90 183.1 51.7)">8</text>
<text x="203" y="48.8">A2</text>
<text x="203" y="51.2">A3</text>
<text x="203" y="53.6">A4</text>
<text x="212.7" y="50">A2</text>
<text x="212.7" y="52.4">A3</text>
<text x="57.1" y="57.3">B7</text>
<text x="69.3" y="57.3">B6</text>
<text x="81.5" y="57.3">B5</text>
<text x="93.6" y="57.3">B4</text>
<text x="105.8" y="57.3">B3</text>
<text x="117.9" y="57.3">B2</text>
<text x="130.1" y="57.3">B1</text>
<text x="142.2" y="57.3">B0</text>
<text x="203" y="56">A5</text>
<text x="203" y="58.5">A6</text>
<text x="212.7" y="54.8">A4</text>
<text x="212.7" y="57.3">A5</text>
<text x="212.7" y="59.7">A6</text>
<text x="203" y="60.9">A7</text>
<text x="212.7" y="62.1">A7</text>
<text x="60.4" y="68.9" transform="rotate(-90 60.4 68.9)">2</text>
<text x="60.6" y="67.9">R6A</text>
<text x="60.6" y="70.4">510</text>
<text x="72.5" y="68.9" transform="rotate(-90 72.5 68.9)">4</text>
<text x="72.7" y="67.9">R6B</text>
<text x="72.7" y="70.4">510</text>
<text x="84.7" y="68.9" transform="rotate(-90 84.7 68.9)">6</text>
<text x="84.9" y="67.9">R6C</text>
<text x="84.9" y="70.4">510</text>
<text x="96.8" y="68.9" transform="rotate(-90 96.8 68.9)">8</text>
<text x="97" y="67.9">R6D</text>
<text x="97" y="70.4">510</text>
<text x="109" y="68.9" transform="rotate(-90 109 68.9)">2</text>
<text x="109.2" y="67.9">R7A</text>
<text x="109.2" y="70.4">510</text>
<text x="121.1" y="68.9" transform="rotate(-90 121.1 68.9)">4</text>
<text x="121.3" y="67.9">R7B</text>
<text x="121.3" y="70.4">510</text>
<text x="133.3" y="68.9" transform="rotate(-90 133.3 68.9)">6</text>
<text x="133.5" y="67.9">R7C</text>
<text x="133.5" y="70.4">510</text>
<text x="145.4" y="68.9" transform="rotate(-90 145.4 68.9)">8</text>
<text x="145.6" y="67.9">R7D</text>
<text x="145.6" y="70.4">510</text>
<text x="164.1" y="70.6">8PIN</text>
<text x="171.4" y="69.4">JP_LA</text>
<text x="203" y="68.2">B0</text>
<text x="203" y="70.6">B1</text>
<text x="212.7" y="69.4">B0</text>
<text x="212.7" y="71.8">B1</text>
<text x="60.4" y="72.1" transform="rotate(-90 60.4 72.1)">1</text>
<text x="72.5" y="72.1" transform="rotate(-90 72.5 72.1)">3</text>
<text x="84.7" y="72.1" transform="rotate(-90 84.7 72.1)">5</text>
<text x="96.8" y="72.1" transform="rotate(-90 96.8 72.1)">7</text>
<text x="109" y="72.1" transform="rotate(-90 109 72.1)">1</text>
<text x="121.1" y="72.1" transform="rotate(-90 121.1 72.1)">3</text>
<text x="133.3" y="72.1" transform="rotate(-90 133.3 72.1)">5</text>
<text x="145.4" y="72.1" transform="rotate(-90 145.4 72.1)">7</text>
<text x="203" y="73">B2</text>
<text x="203" y="75.5">B3</text>
<text x="203" y="77.9">B4</text>
<text x="212.7" y="74.3">B2</text>
<text x="212.7" y="76.7">B3</text>
<text x="27.3" y="83.9">C</text>
<text x="64" y="78.4" transform="rotate(-90 64 78.4)">LB7</text>
<text x="76.2" y="78.4" transform="rotate(-90 76.2 78.4)">LB6</text>
<text x="88.3" y="78.4" transform="rotate(-90 88.3 78.4)">LB5</text>
<text x="100.5" y="78.4" transform="rotate(-90 100.5 78.4)">LB4</text>
<text x="112.6" y="78.4" transform="rotate(-90 112.6 78.4)">LB3</text>
<text x="124.8" y="78.4" transform="rotate(-90 124.8 78.4)">LB2</text>
<text x="136.9" y="78.4" transform="rotate(-90 136.9 78.4)">LB1</text>
<text x="149.1" y="78.4" transform="rotate(-90 149.1 78.4)">LB0</text>
<text x="166.1" y="80.8" transform="rotate(-90 166.1 80.8)">1</text>
<text x="168.5" y="80.8" transform="rotate(-90 168.5 80.8)">2</text>
<text x="170.9" y="80.8" transform="rotate(-90 170.9 80.8)">3</text>
<text x="173.4" y="80.8" transform="rotate(-90 173.4 80.8)">4</text>
<text x="175.8" y="80.8" transform="rotate(-90 175.8 80.8)">5</text>
<text x="178.2" y="80.8" transform="rotate(-90 178.2 80.8)">6</text>
<text x="180.7" y="80.8" transform="rotate(-90 180.7 80.8)">7</text>
<text x="183.1" y="80.8" transform="rotate(-90 183.1 80.8)">8</text>
<text x="203" y="80.3">B5</text>
<text x="203" y="82.7">B6</text>
<text x="212.7" y="79.1">B4</text>
<text x="212.7" y="81.5">B5</text>
<text x="212.7" y="83.9">B6</text>
<text x="265.4" y="83.9">C</text>
<text x="203" y="85.2">B7</text>
<text x="212.7" y="86.4">B7</text>
<text x="104.5" y="109.4">5V</text>
<text x="167.3" y="125.5" transform="rotate(-90 167.3 125.5)">1</text>
<text x="167.3" y="122.3" transform="rotate(-90 167.3 122.3)">2</text>
<text x="167.5" y="121.3">R1A</text>
<text x="167.5" y="123.7">10K</text>
<text x="174.6" y="125.5" transform="rotate(-90 174.6 125.5)">1</text>
<text x="174.6" y="122.3" transform="rotate(-90 174.6 122.3)">3</text>
<text x="174.8" y="121.3">R1B</text>
<text x="174.8" y="123.7">10K</text>
<text x="181.9" y="125.5" transform="rotate(-90 181.9 125.5)">1</text>
<text x="181.9" y="122.3" transform="rotate(-90 181.9 122.3)">4</text>
<text x="182.1" y="121.3">R1C</text>
<text x="182.1" y="123.7">10k</text>
<text x="189.2" y="125.5" transform="rotate(-90 189.2 125.5)">1</text>
<text x="189.2" y="122.3" transform="rotate(-90 189.2 122.3)">5</text>
<text x="189.4" y="121.3">R1D</text>
<text x="189.4" y="123.7">10K</text>
<text x="196.5" y="125.5" transform="rotate(-90 196.5 125.5)">1</text>
<text x="196.5" y="122.3" transform="rotate(-90 196.5 122.3)">6</text>
<text x="196.7" y="121.3">R1E</text>
<text x="196.7" y="123.7">10K</text>
<text x="203.7" y="125.5" transform="rotate(-90 203.7 125.5)">1</text>
<text x="203.7" y="122.3" transform="rotate(-90 203.7 122.3)">7</text>
<text x="203.9" y="121.3">R1F</text>
<text x="203.9" y="123.7">10K</text>
<text x="211" y="125.5" transform="rotate(-90 211 125.5)">1</text>
<text x="211" y="122.3" transform="rotate(-90 211 122.3)">8</text>
<text x="211.2" y="121.3">R1G</text>
<text x="211.2" y="123.7">10K</text>
<text x="218.3" y="125.5" transform="rotate(-90 218.3 125.5)">1</text>
<text x="218.3" y="122.3" transform="rotate(-90 218.3 122.3)">9</text>
<text x="218.5" y="121.3">R1H</text>
<text x="218.5" y="123.7">10K</text>
<text x="27.3" y="130">B</text>
<text x="57.9" y="130.3" transform="rotate(-90 57.9 130.3)">2</text>
<text x="57.9" y="127.2" transform="rotate(-90 57.9 127.2)">1</text>
<text x="58.1" y="126.2">R4A</text>
<text x="58.1" y="128.6">1K</text>
<text x="70.1" y="130.3" transform="rotate(-90 70.1 130.3)">3</text>
<text x="70.1" y="127.2" transform="rotate(-90 70.1 127.2)">1</text>
<text x="70.3" y="126.2">R4B</text>
<text x="70.3" y="128.6">1K</text>
<text x="82.2" y="130.3" transform="rotate(-90 82.2 130.3)">4</text>
<text x="82.2" y="127.2" transform="rotate(-90 82.2 127.2)">1</text>
<text x="82.4" y="126.2">R4C</text>
<text x="82.4" y="128.6">1K</text>
<text x="94.4" y="130.3" transform="rotate(-90 94.4 130.3)">5</text>
<text x="94.4" y="127.2" transform="rotate(-90 94.4 127.2)">1</text>
<text x="94.6" y="126.2">R4D</text>
<text x="94.6" y="128.6">1K</text>
<text x="106.5" y="130.3" transform="rotate(-90 106.5 130.3)">6</text>
<text x="106.5" y="127.2" transform="rotate(-90 106.5 127.2)">1</text>
<text x="106.7" y="126.2">R4E</text>
<text x="106.7" y="128.6">1K</text>
<text x="118.7" y="130.3" transform="rotate(-90 118.7 130.3)">7</text>
<text x="118.7" y="127.2" transform="rotate(-90 118.7 127.2)">1</text>
<text x="118.9" y="126.2">R4F</text>
<text x="118.9" y="128.6">1K</text>
<text x="130.8" y="130.3" transform="rotate(-90 130.8 130.3)">8</text>
<text x="130.8" y="127.2" transform="rotate(-90 130.8 127.2)">1</text>
<text x="131" y="126.2">R4G</text>
<text x="131" y="128.6">1K</text>
<text x="143" y="130.3" transform="rotate(-90 143 130.3)">9</text>
<text x="143" y="127.2" transform="rotate(-90 143 127.2)">1</text>
<text x="143.2" y="126.2">R4H</text>
<text x="143.2" y="128.6">1K</text>
<text x="265.4" y="130">B</text>
<text x="57.1" y="137.3">A7</text>
<text x="69.3" y="137.3">A6</text>
<text x="81.5" y="137.3">A5</text>
<text x="93.6" y="137.3">A4</text>
<text x="105.8" y="137.3">A3</text>
<text x="117.9" y="137.3">A2</text>
<text x="130.1" y="137.3">A1</text>
<text x="142.2" y="137.3">A0</text>
<text x="60.4" y="149" transform="rotate(-90 60.4 149)">2</text>
<text x="60.6" y="148">R8A</text>
<text x="72.5" y="149" transform="rotate(-90 72.5 149)">4</text>
<text x="72.7" y="148">R8B</text>
<text x="84.7" y="149" transform="rotate(-90 84.7 149)">6</text>
<text x="84.9" y="148">R8C</text>
<text x="96.8" y="149" transform="rotate(-90 96.8 149)">8</text>
<text x="97" y="148">R8D</text>
<text x="109" y="149" transform="rotate(-90 109 149)">2</text>
<text x="109.2" y="148">R9A</text>
<text x="121.1" y="149" transform="rotate(-90 121.1 149)">4</text>
<text x="121.3" y="148">R9B</text>
<text x="133.3" y="149" transform="rotate(-90 133.3 149)">6</text>
<text x="133.5" y="148">R9C</text>
<text x="145.4" y="149" transform="rotate(-90 145.4 149)">8</text>
<text x="145.6" y="148">R9D</text>
<text x="60.4" y="152.1" transform="rotate(-90 60.4 152.1)">1</text>
<text x="60.6" y="150.4">510</text>
<text x="72.5" y="152.1" transform="rotate(-90 72.5 152.1)">3</text>
<text x="72.7" y="150.4">510</text>
<text x="84.7" y="152.1" transform="rotate(-90 84.7 152.1)">5</text>
<text x="84.9" y="150.4">510</text>
<text x="96.8" y="152.1" transform="rotate(-90 96.8 152.1)">7</text>
<text x="97" y="150.4">510</text>
<text x="109" y="152.1" transform="rotate(-90 109 152.1)">1</text>
<text x="109.2" y="150.4">510</text>
<text x="121.1" y="152.1" transform="rotate(-90 121.1 152.1)">3</text>
<text x="121.3" y="150.4">510</text>
<text x="133.3" y="152.1" transform="rotate(-90 133.3 152.1)">5</text>
<text x="133.5" y="150.4">510</text>
<text x="145.4" y="152.1" transform="rotate(-90 145.4 152.1)">7</text>
<text x="145.6" y="150.4">510</text>
<text x="167.3" y="153.9" transform="rotate(-90 167.3 153.9)">2</text>
<text x="167.5" y="152.9">R2A</text>
<text x="167.5" y="155.3">10K</text>
<text x="174.6" y="153.9" transform="rotate(-90 174.6 153.9)">3</text>
<text x="174.8" y="152.9">R2B</text>
<text x="174.8" y="155.3">10K</text>
<text x="181.9" y="153.9" transform="rotate(-90 181.9 153.9)">4</text>
<text x="182.1" y="152.9">R2C</text>
<text x="182.1" y="155.3">10K</text>
<text x="189.2" y="153.9" transform="rotate(-90 189.2 153.9)">5</text>
<text x="189.4" y="152.9">R2D</text>
<text x="189.4" y="155.3">10K</text>
<text x="196.5" y="153.9" transform="rotate(-90 196.5 153.9)">6</text>
<text x="196.7" y="152.9">R2E</text>
<text x="196.7" y="155.3">10K</text>
<text x="203.7" y="153.9" transform="rotate(-90 203.7 153.9)">7</text>
<text x="203.9" y="152.9">R2F</text>
<text x="203.9" y="155.3">10K</text>
<text x="211" y="153.9" transform="rotate(-90 211 153.9)">8</text>
<text x="211.2" y="152.9">R2G</text>
<text x="211.2" y="155.3">10K</text>
<text x="218.3" y="153.9" transform="rotate(-90 218.3 153.9)">9</text>
<text x="218.5" y="152.9">R2H</text>
<text x="218.5" y="155.3">10K</text>
<text x="64" y="158.5" transform="rotate(-90 64 158.5)">LA7</text>
<text x="76.2" y="158.5" transform="rotate(-90 76.2 158.5)">LA6</text>
<text x="88.3" y="158.5" transform="rotate(-90 88.3 158.5)">LA5</text>
<text x="100.5" y="158.5" transform="rotate(-90 100.5 158.5)">LA4</text>
<text x="112.6" y="158.5" transform="rotate(-90 112.6 158.5)">LA3</text>
<text x="124.8" y="158.5" transform="rotate(-90 124.8 158.5)">LA2</text>
<text x="136.9" y="158.5" transform="rotate(-90 136.9 158.5)">LA1</text>
<text x="149.1" y="158.5" transform="rotate(-90 149.1 158.5)">LA0</text>
<text x="167.3" y="157" transform="rotate(-90 167.3 157)">1</text>
<text x="174.6" y="157" transform="rotate(-90 174.6 157)">1</text>
<text x="181.9" y="157" transform="rotate(-90 181.9 157)">1</text>
<text x="189.2" y="157" transform="rotate(-90 189.2 157)">1</text>
<text x="196.5" y="157" transform="rotate(-90 196.5 157)">1</text>
<text x="203.7" y="157" transform="rotate(-90 203.7 157)">1</text>
<text x="211" y="157" transform="rotate(-90 211 157)">1</text>
<text x="218.3" y="157" transform="rotate(-90 218.3 157)">1</text>
<text x="27.3" y="176.2">A</text>
<text x="179.9" y="174.9">Title</text>
<text x="265.4" y="176.2">A</text>
<text x="179.9" y="182.2">Size</text>
<text x="181.1" y="185.9">A4</text>
<text x="192" y="182.2">Number</text>
<text x="240.6" y="182.2">Revision</text>
<text x="179.9" y="189.5">Date:</text>
<text x="179.9" y="191.9">File:</text>
<text x="190.8" y="189.5">16-Mar-2005</text>
<text x="190.8" y="191.9">D:\ESDDA III实验箱设计\PCB设计\MainPCB\MainPCB_Ver2.ddb</text>
<text x="228.5" y="189.5">Sheet</text>
<text x="228.5" y="191.9">Drawn By:</text>
<text x="235.4" y="189.5">of</text>
<text x="55.5" y="195.6">1</text>
<text x="116.2" y="195.6">2</text>
<text x="177" y="195.6">3</text>
<text x="237.7" y="195.6">4</text>
</g>
<g font-size="2.1">
<text x="63.8" y="56.5" transform="rotate(-90 63.8 56.5)">B7</text>
<text x="76" y="56.5" transform="rotate(-90 76 56.5)">B6</text>
<text x="88.1" y="56.5" transform="rotate(-90 88.1 56.5)">B5</text>
<text x="100.3" y="56.5" transform="rotate(-90 100.3 56.5)">B4</text>
<text x="112.4" y="56.5" transform="rotate(-90 112.4 56.5)">B3</text>
<text x="124.6" y="56.5" transform="rotate(-90 124.6 56.5)">B2</text>
<text x="136.8" y="56.5" transform="rotate(-90 136.8 56.5)">B1</text>
<text x="148.9" y="56.5" transform="rotate(-90 148.9 56.5)">B0</text>
<text x="165.9" y="61.4" transform="rotate(-90 165.9 61.4)">B7</text>
<text x="168.3" y="61.4" transform="rotate(-90 168.3 61.4)">B6</text>
<text x="170.8" y="61.4" transform="rotate(-90 170.8 61.4)">B5</text>
<text x="173.2" y="61.4" transform="rotate(-90 173.2 61.4)">B4</text>
<text x="175.6" y="61.4" transform="rotate(-90 175.6 61.4)">B3</text>
<text x="178.1" y="61.4" transform="rotate(-90 178.1 61.4)">B2</text>
<text x="180.5" y="61.4" transform="rotate(-90 180.5 61.4)">B1</text>
<text x="182.9" y="61.4" transform="rotate(-90 182.9 61.4)">B0</text>
<text x="56.5" y="83.2" transform="rotate(-90 56.5 83.2)">LB7</text>
<text x="68.7" y="83.2" transform="rotate(-90 68.7 83.2)">LB6</text>
<text x="80.9" y="83.2" transform="rotate(-90 80.9 83.2)">LB5</text>
<text x="93" y="83.2" transform="rotate(-90 93 83.2)">LB4</text>
<text x="105.2" y="83.2" transform="rotate(-90 105.2 83.2)">LB3</text>
<text x="117.3" y="83.2" transform="rotate(-90 117.3 83.2)">LB2</text>
<text x="129.5" y="83.2" transform="rotate(-90 129.5 83.2)">LB1</text>
<text x="141.6" y="83.2" transform="rotate(-90 141.6 83.2)">LB0</text>
<text x="165.9" y="90.5" transform="rotate(-90 165.9 90.5)">A7</text>
<text x="168.3" y="90.5" transform="rotate(-90 168.3 90.5)">A6</text>
<text x="170.8" y="90.5" transform="rotate(-90 170.8 90.5)">A5</text>
<text x="173.2" y="90.5" transform="rotate(-90 173.2 90.5)">A4</text>
<text x="175.6" y="90.5" transform="rotate(-90 175.6 90.5)">A3</text>
<text x="178.1" y="90.5" transform="rotate(-90 178.1 90.5)">A2</text>
<text x="180.5" y="90.5" transform="rotate(-90 180.5 90.5)">A1</text>
<text x="182.9" y="90.5" transform="rotate(-90 182.9 90.5)">A0</text>
<text x="165.9" y="114.8" transform="rotate(-90 165.9 114.8)">LB7</text>
<text x="173.2" y="114.8" transform="rotate(-90 173.2 114.8)">LB6</text>
<text x="180.5" y="114.8" transform="rotate(-90 180.5 114.8)">LB5</text>
<text x="187.8" y="114.8" transform="rotate(-90 187.8 114.8)">LB4</text>
<text x="195.1" y="114.8" transform="rotate(-90 195.1 114.8)">LB3</text>
<text x="202.4" y="114.8" transform="rotate(-90 202.4 114.8)">LB2</text>
<text x="209.7" y="114.8" transform="rotate(-90 209.7 114.8)">LB1</text>
<text x="217" y="114.8" transform="rotate(-90 217 114.8)">LB0</text>
<text x="63.8" y="136.6" transform="rotate(-90 63.8 136.6)">A7</text>
<text x="76" y="136.6" transform="rotate(-90 76 136.6)">A6</text>
<text x="88.1" y="136.6" transform="rotate(-90 88.1 136.6)">A5</text>
<text x="100.3" y="136.6" transform="rotate(-90 100.3 136.6)">A4</text>
<text x="112.4" y="136.6" transform="rotate(-90 112.4 136.6)">A3</text>
<text x="124.6" y="136.6" transform="rotate(-90 124.6 136.6)">A2</text>
<text x="136.8" y="136.6" transform="rotate(-90 136.8 136.6)">A1</text>
<text x="148.9" y="136.6" transform="rotate(-90 148.9 136.6)">A0</text>
<text x="165.9" y="146.3" transform="rotate(-90 165.9 146.3)">LA7</text>
<text x="173.2" y="146.3" transform="rotate(-90 173.2 146.3)">LA6</text>
<text x="180.5" y="146.3" transform="rotate(-90 180.5 146.3)">LA5</text>
<text x="187.8" y="146.3" transform="rotate(-90 187.8 146.3)">LA4</text>
<text x="195.1" y="146.3" transform="rotate(-90 195.1 146.3)">LA3</text>
<text x="202.4" y="146.3" transform="rotate(-90 202.4 146.3)">LA2</text>
<text x="209.7" y="146.3" transform="rotate(-90 209.7 146.3)">LA1</text>
<text x="217" y="146.3" transform="rotate(-90 217 146.3)">LA0</text>
<text x="56.5" y="163.3" transform="rotate(-90 56.5 163.3)">LA7</text>
<text x="68.7" y="163.3" transform="rotate(-90 68.7 163.3)">LA6</text>
<text x="80.9" y="163.3" transform="rotate(-90 80.9 163.3)">LA5</text>
<text x="93" y="163.3" transform="rotate(-90 93 163.3)">LA4</text>
<text x="105.2" y="163.3" transform="rotate(-90 105.2 163.3)">LA3</text>
<text x="117.3" y="163.3" transform="rotate(-90 117.3 163.3)">LA2</text>
<text x="129.5" y="163.3" transform="rotate(-90 129.5 163.3)">LA1</text>
<text x="141.6" y="163.3" transform="rotate(-90 141.6 163.3)">LA0</text>
</g>
</svg>
